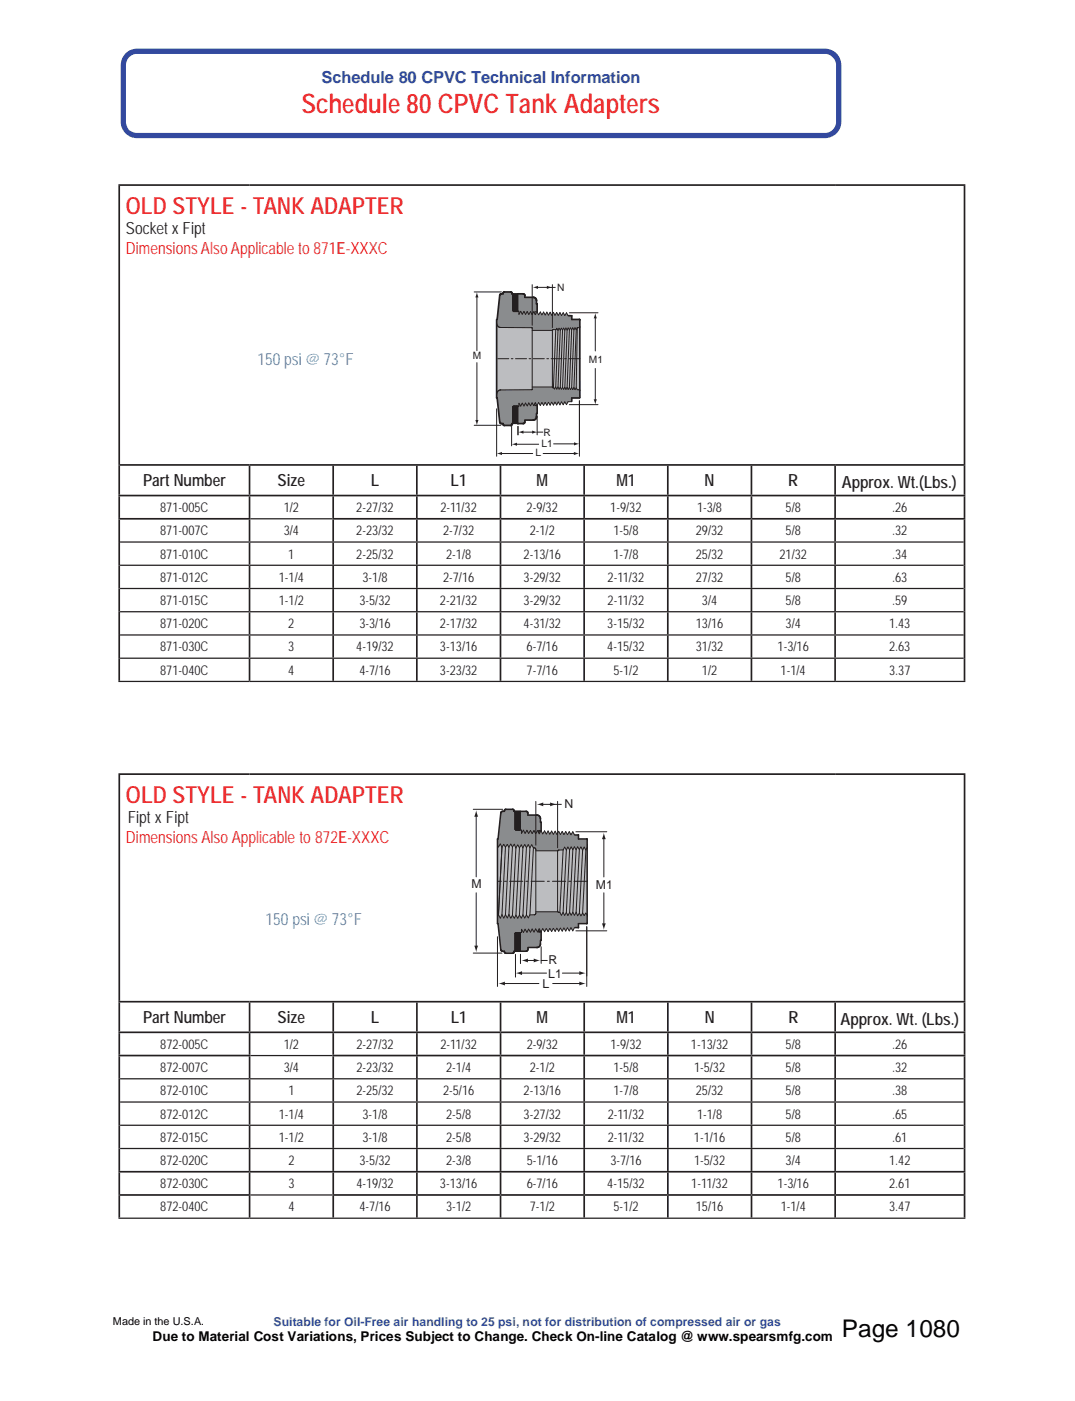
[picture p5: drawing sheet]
<svg xmlns="http://www.w3.org/2000/svg" width="210mm" height="273mm" viewBox="0 0 210 273" stroke-linecap="round" stroke-linejoin="round" font-family="sans-serif">
<path d="M24.5 10.4a3.1 3.1 0 0 1 2.2-.9h134.2a3.2 3.2 0 0 1 2.2 .9l-.8 .8a1.94 1.94 0 0 0-1.4-.7h-134.2a2.12 2.12 0 0 0-1.6 .7zM162.3 11.2l.8-.8a3.3 3.3 0 0 1 .9 2.3v11.1a3.1 3.1 0 0 1-.9 2.2l-.8-.7a2.28 2.28 0 0 0 .7-1.5v-11.1l-.3-1zM24.5 26l.6-.7 .7 .4 .9 .2h134.2l.7-.2 .7-.4 .8 .7a3.2 3.2 0 0 1-2.2 .9h-134.2a3.1 3.1 0 0 1-2.2-.9zM24.5 10.4l.6 .8a2.26 2.26 0 0 0-.5 1.5v11.1l.1 .8 .4 .7-.6 .7a3.1 3.1 0 0 1-1-2.2v-11.1a3.3 3.3 0 0 1 1-2.3z" fill="#33499e"/>
<path d="M23.1 34.1h165.1v205.2h-165.1z" fill="#fff"/>
<g fill="none" stroke="#231f20" stroke-width=".33">
<path d="M23.1 36.1h165.1M23.2 36.2v54.3M188 36.2v54.3M23.1 90.6h165.1M23.1 96.6h165.1M23.2 90.8v5.6M23.2 96.7v4.2M48.6 90.8v5.6M48.6 96.7v4.2M64.9 90.8v5.6M64.9 96.7v4.2M81.3 90.8v5.6"/>
<path d="M81.3 96.7v4.2M97.6 90.8v5.6M97.6 96.7v4.2M113.9 90.8v5.6M113.9 96.7v4.2M130.2 90.8v5.6M130.2 96.7v4.2M146.5 90.8v5.6M146.5 96.7v4.2M162.8 90.8v5.6M162.8 96.7v4.2M188 90.8v5.6"/>
<path d="M188 96.7v4.2M23.1 101.1h25.7M23.2 101.3v31.4M48.6 101.3v4.2M48.6 105.8v4.2M48.6 110.3v4.3M48.6 114.8v4.3M48.6 119.3v4.3M64.8 101.1h123.4M64.9 101.3v4.2M64.9 105.8v4.2M64.9 110.3v4.3"/>
<path d="M64.9 114.8v4.3M64.9 119.3v4.3M81.3 101.3v4.2M81.3 105.8v4.2M81.3 110.3v4.3M81.3 114.8v4.3M81.3 119.3v4.3M97.6 101.3v4.2M97.6 105.8v4.2M97.6 110.3v4.3M97.6 114.8v4.3M97.6 119.3v4.3"/>
<path d="M113.9 101.3v4.2M113.9 105.8v4.2M113.9 110.3v4.3M113.9 114.8v4.3M113.9 119.3v4.3M130.2 101.3v4.2M130.2 105.8v4.2M130.2 110.3v4.3M130.2 114.8v4.3M130.2 119.3v4.3M146.5 101.3v4.2M146.5 105.8v4.2"/>
<path d="M146.5 110.3v4.3M146.5 114.8v4.3M146.5 119.3v4.3M162.8 101.3v4.2M162.8 105.8v4.2M162.8 110.3v4.3M162.8 114.8v4.3M162.8 119.3v4.3M188 101.3v31.4M48.6 123.9v4.3M48.6 128.4v4.3M64.9 123.9v4.3"/>
<path d="M64.9 128.4v4.3M81.3 123.9v4.3M81.3 128.4v4.3M97.6 123.9v4.3M97.6 128.4v4.3M113.9 123.9v4.3M113.9 128.4v4.3M130.2 123.9v4.3M130.2 128.4v4.3M146.5 123.9v4.3M146.5 128.4v4.3M162.8 123.9v4.3"/>
<path d="M162.8 128.4v4.3"/>
</g>
<path d="M23.4 105.6h164.4M23.4 110.2h164.4M23.4 114.7h164.4M23.4 119.2h164.4M48.8 101.1h16M23.1 132.8h165.1M23.4 123.8h164.4M23.4 128.3h164.4" fill="none" stroke="#231f20" stroke-width=".25"/>
<path d="M97.4 57.4l.7-.2v-.3h1.7l.2 .5v3.3h.9v-3.4h1.3l.1 .7h1.9l.4 .5 .1 2.3h-.4l.1 .5 .3-.5 .3 .6 .3-.6 .3 .6 .4-.6 .3 .6 .3-.6 .3 .6 .4-.6 .2 .6 .4-.5 .3 .6 .3-.6 .3 .6 .4-.6 .3 .6 .3-.6 .3 .6 .3-.6 .3 .6 .8 .1v.6h1.5l.1 15.3-.2 .1h-1.4l-.1 .6-.7 .1-.3 .6-.3-.6-.3 .6-.4-.6-.3 .6-.3-.6-.3 .6-.3-.5-.3 .6-.4-.6-.3 .6-.3-.6-.3 .6-.4-.6-.2 .6-.4-.6-.3 .6-.3-.5-.3 .5-.3-.5v.6h.3l-.2 2.5-.6 .3-1.6-.1-.1 .8h-1.3v-3.5h-.9v3.5l-.5 .4-1.3-.1-.2-.4h-.5l-.6-4.9-.1-.1v-15.1l.1-.3z" fill="#bcbdc0"/>
<g fill="#8a8c8e">
<path d="M97.4 57.4l.7-.2v-.3h1.7l.2 .5v3.3h.9v-3.4h1.3l.1 .7h1.9l.4 .5 .1 2.3h-.4l.1 .5 .3-.5 .3 .6 .3-.6 .3 .6 .4-.6 .3 .6 .3-.6 .3 .6 .4-.6 .2 .6 .4-.5 .3 .6 .3-.6 .3 .6 .4-.6 .3 .6 .3-.6 .3 .6 .3-.6 .3 .6 .8 .1v.6h1.5v1.6l-.5 .1-.2 .4-.2-.4-.2 .4-.2-.4-.3 .4-.2-.4-.2 .4-.2-.4-.3 .4-.2-.3-.2 .3-.2-.3-.2 .3-.2-.3-.3 .3-.2-.2-.2 .2-.3-.3-.1 .3-.6-.1-.2 .2-3.9-.1v-.4h-6l-.5-.2-.4-.3v-1l.1-.3z"/>
<path d="M96.8 76.4l.8-.4 6.1-.1 .1-.5h3.8l.5 .4 .2-.4 .3 .4 .2-.3 .2 .3 .2-.3 .2 .3 .3-.3 .2 .4 .2-.4 .2 .4 .2-.4 .3 .4 .2-.4 .2 .4 .2-.4 .2 .4 .3-.3 .2 .4 .2-.4 .3 .4h.4l.1 1.5-.2 .1h-1.4l-.1 .6-.7 .1-.3 .6-.3-.6-.3 .6-.4-.6-.3 .6-.3-.6-.3 .6-.3-.5-.3 .6-.4-.6-.3 .6-.3-.6-.3 .6-.4-.6-.2 .6-.4-.6-.3 .6-.3-.5-.3 .5-.3-.5v.6h.3l-.2 2.5-.6 .3-1.6-.1-.1 .8h-1.3v-3.5h-.9v3.5l-.5 .4-1.3-.1-.2-.4h-.5l-.6-4.9-.1-.1z"/>
</g>
<path d="M113 69.9h-16.2" fill="none" stroke="#221e1f" stroke-width=".19" stroke-dasharray="2.1 .5 .3 .5"/>
<path d="M104.7 56h2.1" fill="none" stroke="#221e1f" stroke-width=".19"/>
<g fill="#221e1f">
<path d="M106.6 55.7l1 .3-1 .3z"/>
<path d="M103.8 56l1.1-.3v.6z"/>
</g>
<path d="M103.7 55.5v7.9M107.7 55.5v8.3M101.8 84.2h2.1M104.7 84.2h1.1" fill="none" stroke="#221e1f" stroke-width=".19"/>
<g fill="#221e1f">
<path d="M103.7 83.9l1.1 .3-1.1 .3z"/>
<path d="M101 84.2l1-.3v.6z"/>
</g>
<path d="M101 83.1v1.7M104.7 81.1v3.7M107.9 86.5h4.2" fill="none" stroke="#221e1f" stroke-width=".19"/>
<path d="M111.9 86.2l1 .3-1 .3z" fill="#221e1f"/>
<path d="M100.6 86.6h4.4" fill="none" stroke="#221e1f" stroke-width=".19"/>
<path d="M99.7 86.6l1.1-.3v.6z" fill="#221e1f"/>
<path d="M112.9 78.1v8.9M101 83.1v1.7M105.9 88.4h6.2" fill="none" stroke="#221e1f" stroke-width=".19"/>
<path d="M111.9 88.1l1 .3-1 .3z" fill="#221e1f"/>
<path d="M97.6 88.4h6.2" fill="none" stroke="#221e1f" stroke-width=".19"/>
<path d="M96.8 88.4l1-.3v.6z" fill="#221e1f"/>
<path d="M96.8 79.7v9.2M112.9 78.1v10.8M116 71.8v6.2" fill="none" stroke="#221e1f" stroke-width=".19"/>
<path d="M115.7 77.8h.7l-.4 1.1z" fill="#221e1f"/>
<path d="M116 61.8v6.6" fill="none" stroke="#221e1f" stroke-width=".19"/>
<path d="M116 61l.4 1h-.7z" fill="#221e1f"/>
<path d="M93 57.8v10.6M111 78.9h5.6M111 61h5.6" fill="none" stroke="#221e1f" stroke-width=".19"/>
<path d="M93 56.9l.3 1.1h-.6z" fill="#221e1f"/>
<path d="M93 70.7v11.4" fill="none" stroke="#221e1f" stroke-width=".19"/>
<path d="M92.7 81.9h.6l-.3 1z" fill="#221e1f"/>
<g fill="none" stroke="#221e1f" stroke-width=".19">
<path d="M92.4 56.9h5.4M99.9 57.3h.2M100 57.3l.9 .9-.9 .9M100 58.4l.9 .9-.9 .9M100 58.5l.9 .9-.9 1M100 58.7l.9 .9-.9 .9M100 58.8l.9 .9-.9 .9M100 59l.9 .9-.7 .7M100 59.1l.9 .9-.6 .6-.3-.2M100.1 57.3l.8 .8-.9 .9M100.2 57.3l-.2 .2 .9 .9-.9 .9 .9 .9-.5 .4-.4-.4M100.2 57.3l.7 .6-.9 .9"/>
<path d="M100.3 57.3l-.3 .3 .9 .9-.9 .9 .9 .9-.3 .4-.6-.6 .9-.9-.9-.9 .9-.9M100.4 57.3l.5 .5-.9 .9M100.5 57.3l.4 .3-.9 1M100.6 57.3l-.6 .6 .9 .9-.9 .9 .9 1-.9-.9 .9-.8M100.7 57.3l.2 .2-.9 .9M100.9 57.3l-.9 .8 .9 .9-.9 .9 .7 .8 .2-.2-.9-.9 .9-.9-.9-.9 .5-.5M100.9 57.3h.1M100.9 57.4l-.1-.1-.8 .8 .9 .8M100.9 57.4l-.2-.1-.7 .7 .9 .9-.9 .9 .9 .9M100.9 57.9l-.6-.6-.3 .3 .9 .8M100.9 57.6l-.3-.3-.6 .5 .9 .9-.9 .9 .9 .9-.1 .2M100.9 58l-.7-.7-.2 .1 .9 .9"/>
<path d="M100.9 57.7l-.5-.4-.4 .4 .9 .9M100.9 57.3h-.9l.9 .8M100.9 59.1l-.9 .9 .7 .7 .2-.3M100.9 59.3l-.9 .8 .5 .5 .4-.3M100.9 59.4l-.9 .9 .4 .3 .5-.5M100.9 59.5l-.9 .9 .2 .2M100.9 60l-.7 .6M100.9 59.8l-.8 .8M100.9 59.7l-.9 .9M100.9 57.3l-.9 .9 .9 .9M100.9 57.4l-.9 .9 .9 .9M100.9 57.6l-.9 .9 .9 .9"/>
<path d="M100.9 57.7l-.9 .9 .9 .9M100.9 57.9l-.9 .9 .9 .9M100.9 58l-.9 .9 .9 .9M100.9 58.2l-.9 .9 .9 .9M100.9 58.3l-.9 .9 .9 .9M100.9 58.5l-.9 .8 .9 .9M100.9 58.6l-.9 .9 .9 .9M101 57.3h-.1M107 56h1.3M96.8 63a.8 .8 0 0 0 .8 .8l6.1 .1v12l-6.1 .1a.8 .8 0 0 0-.8 .8M96.8 62.3h.1M100 79.4l.9 .9-.9 .9"/>
<path d="M100 79.5l.9 .9-.9 1M100 79.3l.9 .9M100 79.3l.9 .9-.9 .9M100 79.2l.9 .9M100.1 79.2l.8 .8-.9 .9M100.1 79.2l.8 .7M100.1 79.2l-.1 .1M100.2 79.2l-.2 .1M100.2 79.2l.7 .7-.9 .9M100.2 79.2l-.2 .2M100.3 79.2l.6 .5-.9 .9M100.4 79.2l-.4 .4"/>
<path d="M100.5 79.2l.4 .4-.9 .9 .9 .9-.9 .9 .3 .3 .6-.7M100.6 79.2l-.6 .6 .9 .9M100.6 79.2l.3 .2-.9 1 .9 .8-.9 1 .4 .4 .5-.5M100.7 79.2l-.7 .6 .9 1-.9 .8 .9 1h-.9M100.7 79.2l.2 .2M100.7 79.2l-.7 .7 .9 .9M100.8 79.2l.1 .1-.9 .9 .9 .9-.9 .9 .6 .6 .3-.4M100.8 79.2l-.8 .8 .9 .9-.9 .9 .8 .8M100.9 79.5l-.3-.3-.6 .5 .9 .9-.9 .9 .9 .9-.2 .2M100.9 79.8l-.6-.6-.3 .3 .9 .9M100.9 79.2v3.3l-.9-.9 .9-.9M100.9 79.2l-.9 .9 .9 .8-.9 1 .7 .7 .2-.3"/>
<path d="M100.9 79.2l-.9 .9 .9 .9-.9 .9 .6 .7M100.9 79.4l-.9 .9 .9 .9-.9 .9 .5 .5M100.9 79.5l-.9 .9 .9 .9M100.9 79.7l-.9 .9 .9 .9M100.9 79.8l-.9 .9 .9 .9M100.9 80l-.9 .8 .9 .9M100.9 79.6l-.5-.4-.4 .4 .9 .9M101.2 61.2h.1M101.2 60.7v.5M101.2 61.2l.3-.5 .3 .5 .3-.5 .3 .6 .4-.6 .3 .6 .3-.6 .3 .6 .4-.5 .3 .5 .3-.5 .3 .5 .3-.5 .3 .6 .4-.6 .3 .6 .3-.6 .3 .6 .3-.5 .3 .5 .4-.5 .3 .5 .3-.5 .3 .6 .4-.6 .3 .6 .3-.6 .3 .6 .3-.5 .3 .5M103.7 64.4h4M103.7 75.4h4"/>
<path d="M104.3 78.6v.5l.4-.1M104.7 60.8h-.4v.4M107.7 64.4v11M107.7 75.4l.4 .4 .2-.4M108.3 75.4l.2 .4 .3-.3M108.3 64.2l-.4 11.4M108.8 64.4l-.5 11M108.8 64.4l-.3-.4-.1 .2h-.6l-.1 .2M108.8 75.5l.2 .3 .2-.3M109.2 64.4l-.4 11.1M109.2 75.5l.2 .4 .3-.4M109.2 64.4l-.2-.4-.2 .4"/>
<path d="M109.7 64.3l-.5 11.2M109.7 75.5l.2 .4 .2-.4M109.7 64.3l-.3-.3-.2 .4M110.1 75.5l.2 .4 .2-.4M110.1 64.3l-.4 11.2M110.1 64.3l-.2-.3-.2 .3M110.5 64.3l-.2-.4-.2 .4M110.5 64.3l-.4 11.2M110.5 75.5l.3 .4 .2-.4M111 75.5l.2 .4 .2-.4M111 64.3l-.2-.4-.3 .4M111 64.3l-.5 11.2"/>
<path d="M111.4 61.5h.1M111.4 75.5l.2 .4 .3-.4M111.4 64.3l-.2-.4-.2 .4M111.4 64.3l-.4 11.2M111.5 78.3h-.8l-.3 .6-.3-.6-.3 .6-.3-.6-.3 .6-.4-.5-.3 .5-.3-.5-.3 .5-.4-.5-.3 .6-.3-.6-.3 .6-.3-.6-.3 .6-.4-.5-.3 .5-.3-.5-.3 .5-.3-.5-.3 .6-.4-.6-.3 .6-.3-.6-.3 .6-.4-.5-.3 .5-.3-.5-.3 .5-.3-.5v.6M111.9 64.3l-.3-.4-.2 .4M111.9 64.3l-.5 11.2M112.3 75.6l.2 .4h.5v.1M112.3 64.3l-.2-.4-.2 .4M112.3 64.3l-.4 11.2M112.5 63.9l-.2 .4M112.5 63.9l-.2 11.7-.2 .3-.2-.4"/>
<path d="M113 77.5l-.1 .1M113 63.7v.1l-.5 .1M92.4 82.9h5.2M99.7 82.8v4.1M100 80.6l.9 .9-1 1.1M100 80.8l.9 .9-.9 .9 .9-1M100 80.9l.9 .9-.7 .8M100 81.1l.9 .9-.6 .6M100 81.2l.9 .9-.4 .5M100 81.3l.9 .9-.3 .4M100.9 81.3l-.9 .9 .3 .4M100.9 81.5l-.9 .9 .2 .2"/>
<path d="M100.9 81.8l-.8 .8-.1-.2M100.9 80.1l-.9 .9 .9 .9M100.9 80.2l-.9 .9 .9 .9M100.9 80.4l-.9 .9 .9 .9M100.9 80.5l-.9 .9 .9 .9M100.9 80.8l-.9 .9 .9 .8"/>
</g>
<path d="M99.9 57.3l-.3-.4h-1.3l-.2 .1v.3l-.6 .1-.6 4.9M100 57.3v3.3l1 .1M100.9 57.3v3.4M101 57.3h1.2l.1 .6h1.6l.5 .2 .2 .3v.8l.1 .1v1.4M96.8 62.3v15.3h.1l.6 4.8 .6 .2v.2l.2 .1h1.4l.1-.3 .2-.1v-3.2l1.1-.1M100.9 79.2v3.3h1.3l.1-.6 2-.1 .3-.4v-.8M104.7 79.1l-.1 1.5M110.8 61.5h.7v.8h1.5v15.2M112.9 77.6h-1.4v.6" fill="none" stroke="#221e1f" stroke-width=".33"/>
<g fill="none" stroke="#231f20" stroke-width=".33">
<path d="M23.1 150.9h165.1M23.3 151v44.1M188 151v44.1M23.1 195.2h165.1M23.3 195.4v5.6M48.7 195.4v5.6M65 195.4v5.6M81.3 195.4v5.6M97.6 195.4v5.6M113.9 195.4v5.6M130.2 195.4v5.6M146.5 195.4v5.6"/>
<path d="M162.8 195.4v5.6M188 195.4v5.6M23.1 205.7h25.7M23.1 201.2h165.1M23.3 205.9v22.3M23.3 201.4v4.2M48.7 201.4v4.2M48.7 205.9v4.2M48.7 210.4v4.3M48.7 214.9v4.3M48.7 219.4v4.3M64.8 205.7h123.4"/>
<path d="M65 205.9v4.2M65 201.4v4.2M65 210.4v4.3M65 214.9v4.3M65 219.4v4.3M81.3 205.9v4.2M81.3 201.4v4.2M81.3 210.4v4.3M81.3 214.9v4.3M81.3 219.4v4.3M97.6 205.9v4.2M97.6 201.4v4.2"/>
<path d="M97.6 210.4v4.3M97.6 214.9v4.3M97.6 219.4v4.3M113.9 205.9v4.2M113.9 201.4v4.2M113.9 210.4v4.3M113.9 214.9v4.3M113.9 219.4v4.3M130.2 205.9v4.2M130.2 201.4v4.2M130.2 210.4v4.3M130.2 214.9v4.3"/>
<path d="M130.2 219.4v4.3M146.5 205.9v4.2M146.5 201.4v4.2M146.5 210.4v4.3M146.5 214.9v4.3M146.5 219.4v4.3M162.8 205.9v4.2M162.8 201.4v4.2M162.8 210.4v4.3M162.8 214.9v4.3M162.8 219.4v4.3M188 201.4v4.2"/>
<path d="M188 205.9v22.3M23.1 232.9h25.7M23.1 228.4h165.1M23.3 233.1v4.2M23.3 228.5v4.2M48.7 224v4.2M48.7 228.5v4.2M48.7 233.1v4.2M64.8 232.9h123.4M65 233.1v4.2M65 224v4.2M65 228.5v4.2"/>
<path d="M81.3 233.1v4.2M81.3 224v4.2M81.3 228.5v4.2M97.6 233.1v4.2M97.6 224v4.2M97.6 228.5v4.2M113.9 233.1v4.2M113.9 224v4.2M113.9 228.5v4.2M130.2 233.1v4.2M130.2 224v4.2M130.2 228.5v4.2"/>
<path d="M146.5 233.1v4.2M146.5 224v4.2M146.5 228.5v4.2M162.8 233.1v4.2M162.8 224v4.2M162.8 228.5v4.2M188 228.5v4.2M188 233.1v4.2"/>
</g>
<path d="M23.4 210.3h164.5M23.4 214.8h164.5M23.4 219.3h164.5M48.8 205.7h16M23.1 237.4h165.1M23.4 223.8h164.5M48.8 232.9h16" fill="none" stroke="#231f20" stroke-width=".25"/>
<path d="M97.7 158.2l.7-.1v-.4h1.7l.1 .4 2.6 .1v.6h2l.5 .5 .2 2.6 .3 .6 .4-.6 .3 .7 .3-.7 .4 .7 .3-.7 .4 .7 .3-.6 .3 .6 .4-.6 .3 .6 .4-.6 .3 .6 .4-.6 .3 .7 .4-.7 .3 .6 .4-.5 .3 .6h.8v.8h1.6v16.5h-1.6v.8h-.8l-.4 .6-.3-.6-.4 .6-.3-.5-.3 .5-.4-.5-.3 .6-.4-.6-.3 .6-.3-.6-.4 .6-.3-.6-.4 .7-.3-.7-.4 .7-.3-.6-.3 .6-.4-.6-.3 .6-.2 2.7a.76 .76 0 0 1-.9 .3h-1.5a.57 .57 0 0 1-.3 .7h-2.4l-.2 .5h-1.6l-.2-.4h-.5l-.7-5.5v-16.4h.1z" fill="#bcbdc0"/>
<g fill="#8a8c8e">
<path d="M97.2 178.3l.3 .6 .4-.6 .3 .6 .3-.6 .4 .6 .3-.6 .4 .6 .3-.5 .3 .5 .4-.5 .3 .5 .4-.5 .3 .5 .3-.6 .4 .6 .3-.6 .4 .6 .3-.6h1l.1-.2v-.4h4.3l.4 .1 .3 .5 .4-.5 .3 .6 .3-.5 .3 .5 .4-.5 .3 .5 .3-.6 .3 .6 .3-.6 .3 .7 .3-.5 .3 .5 .4-.5 .3 .4 .3-.4 .2 .2v1.8h-1.6v.8h-.8l-.4 .6-.3-.6-.4 .6-.3-.5-.3 .5-.4-.5-.3 .6-.4-.6-.3 .6-.3-.6-.4 .6-.3-.6-.4 .7-.3-.7-.4 .7-.3-.6-.3 .6-.4-.6-.3 .6-.2 2.7a.76 .76 0 0 1-.9 .3h-1.5a.57 .57 0 0 1-.3 .7h-2.4l-.2 .5h-1.6l-.2-.4h-.5l-.7-5.5v-1.3z"/>
<path d="M97.7 158.2l.7-.1v-.4h1.7l.1 .4 2.6 .1v.6h2l.5 .5 .2 2.6 .3 .6 .4-.6 .3 .7 .3-.7 .4 .7 .3-.7 .4 .7 .3-.6 .3 .6 .4-.6 .3 .6 .4-.6 .3 .6 .4-.6 .3 .7 .4-.7 .3 .6 .4-.5 .3 .6h.8v.8h1.6l.1 1.8-.3 .4-.3-.6-.3 .6-.3-.6-.4 .5-.3-.5-.3 .5-.3-.5-.3 .5-.4-.5-.3 .5-.3-.5-.3 .5-.3-.5-.3 .6h-.9l-.2 .1h-4.3v-.3l-.4-.3-.3-.6-.4 .6-.3-.6-.4 .6-.3-.6-.4 .6-.3-.5-.3 .5-.4-.6-.3 .6-.4-.7-.3 .6-.3-.6-.4 .6-.3-.5-.4 .5-.3-.5-.3 .5-.4-.6-.3 .6-.2-.3v-1.3h.1z"/>
</g>
<path d="M114.5 171.8h-17.5" fill="none" stroke="#221e1f" stroke-width=".19" stroke-dasharray="2.6 .6 .4 .6"/>
<path d="M107.2 156.8h.3" fill="none" stroke="#221e1f" stroke-width=".19"/>
<path d="M107.2 156.4l1.3 .4-1.3 .3z" fill="#221e1f"/>
<path d="M105.6 156.8h3.8" fill="none" stroke="#221e1f" stroke-width=".19"/>
<path d="M104.6 156.8l1.3-.4v.7z" fill="#221e1f"/>
<path d="M104.4 156.2v8.5M108.7 156.2v9M102.7 187.2h1.6M105.5 187.2h1.2" fill="none" stroke="#221e1f" stroke-width=".19"/>
<g fill="#221e1f">
<path d="M104 186.8l1.3 .4-1.3 .4z"/>
<path d="M101.6 187.2l1.3-.4v.8z"/>
</g>
<path d="M101.5 186v1.8M105.5 184.5v3.3M109.6 189.7h3.6" fill="none" stroke="#221e1f" stroke-width=".19"/>
<path d="M112.9 189.3l1.3 .4-1.3 .3z" fill="#221e1f"/>
<path d="M101.5 189.7h5" fill="none" stroke="#221e1f" stroke-width=".19"/>
<path d="M100.5 189.7l1.3-.4v.7z" fill="#221e1f"/>
<path d="M101.5 186v1.8M107.7 191.7h5.5M114.4 180.6v9.6" fill="none" stroke="#221e1f" stroke-width=".19"/>
<path d="M112.9 191.3l1.3 .4-1.3 .4z" fill="#221e1f"/>
<path d="M98.2 191.7h6.8" fill="none" stroke="#221e1f" stroke-width=".19"/>
<path d="M97.2 191.7l1.2-.4v.8z" fill="#221e1f"/>
<path d="M117.7 174v6.2M97 182.6v9.7M114.4 180.6v11.7" fill="none" stroke="#221e1f" stroke-width=".19"/>
<path d="M117.3 180h.8l-.4 1.2z" fill="#221e1f"/>
<path d="M117.7 163.3v7.6" fill="none" stroke="#221e1f" stroke-width=".19"/>
<path d="M117.7 162.3l.4 1.3h-.8z" fill="#221e1f"/>
<path d="M92.8 158.9v12M112.3 162.1h6M112.3 181.4h6" fill="none" stroke="#221e1f" stroke-width=".19"/>
<path d="M92.8 157.9l.4 1.3h-.8z" fill="#221e1f"/>
<path d="M92.8 174v10.6" fill="none" stroke="#221e1f" stroke-width=".19"/>
<path d="M92.4 184.3h.8l-.4 1.3z" fill="#221e1f"/>
<g fill="none" stroke="#221e1f" stroke-width=".19">
<path d="M92.3 157.7h5.7M100.3 158.1l.1 .1M100.4 158.5l1 1M100.4 159.3l1 .9M100.4 158.1v3.5M100.4 158.9l1 1M100.4 159.7l1 .9M100.4 158.1l1 1M100.6 158.1l-.2 .2 1 .9M100.6 158.1l.8 .8M100.8 158.1l-.4 .4M100.8 158.1l.6 .6"/>
<path d="M100.9 158.1l-.5 .6 1 .9M101 158.1l.4 .4M101.2 158.1l-.8 .8M101.2 158.1l.2 .2M101.3 158.1l-.9 .9 1 1M101.4 158.1h.1M101.4 158.2l-.1-.1-.9 .9 1 .9-1 1 .9 .9 .1-.1-1-1 1-1-1-1 .6-.6 .4 .4M101.4 158.8l-.8-.7-.2 .2 1 1-1 1 1 1-.5 .5-.5-.5 1-1-1-.9 1-1-.3-.3-.7 .7 1 1-1 1 .9 1M101.4 158.1v3.7l-1-1M101.4 158.6l-1 .9 1 1-1 1 .3 .3 .7-.7-1-1 1-.9-1-1 .1-.1 .9 .9-1 1 1 .9-.8 .9M101.4 158.2l-1 1 1 1-1 1 .6 .6 .4-.4M101.4 158.9l-1 .9 1 1"/>
<path d="M101.4 159.6l-1 1M101.4 159.5l-1 1M101.4 158.7l-1 1M101.4 158.2l-1 .9 1 1-1 1 .7 .7 .3-.3-1-1 1-1-1-.9 .5-.5 .5 .5-1 1 1 1-1 .9 .2 .3 .8-.8M101.4 158.5l-1 .9 1 1M101.4 158.9l-1 1 1 1-.9 .8-.1-.1M101.4 159.3l-1 .9 1 1M101.4 159.9l-1 .9M101.4 159.1l-1 1M101.4 158.3l-1 1M101.5 158.1l-.1 .1M97 164.7l.2 .4 .3-.6 .3 .6"/>
<path d="M97.2 178.3l-.2 .4M97.8 165.1l.4-.5 .3 .5 .4-.5 .3 .5M97.8 178.3l-.3 .6-.3-.6M97.8 165.1l-.6 13.2M98.5 178.3l-.3 .6-.4-.6M98.5 165.1l-.7 13.2M99.2 178.2l-.3 .7-.4-.6M99.2 178.2l.4 .8 .3-.6M99.9 165.1l-.3-.6-.4 .6-.7 13.2M99.9 165.1l.3-.6 .4 .8M99.9 165.1l-.7 13.1M100.4 160.1l1 .9"/>
<path d="M100.4 161.6l.2 .2M100.4 161.2l.6 .6 .4-.5-1-.9 1-1-1-1 .3-.3 .7 .7-1 1 1 .9-1 1M100.4 160.4l1 1M100.4 160.6l1 1M100.4 161l.8 .8M100.6 161.8h1.1v.6M100.6 178.4l-.4 .5-.3-.5M101.3 165.2l-.4-.6-.3 .6-.7 13.2M101.3 178.3l-.4 .6-.3-.5M101.3 165.2l-.7 13.2M101.3 165.2l.3-.5 .3 .6M101.4 160.8l-.9 .9"/>
<path d="M101.4 161.6l-.2 .2M101.4 160.7l-1 .9M101.4 161.2l-.6 .6-.4-.4M101.4 160.4l-1 1M101.4 160.3l-1 .9M101.4 160l-1 1M101.7 162.4h.1M101.7 162.4l.3-.6 .4 .6 .3-.6 .3 .6 .4-.5 .3 .6 .4-.6 .3 .6 .4-.6 .3 .6 .4-.6 .3 .6 .4-.6 .3 .6 .3-.5 .4 .6 .3-.6 .4 .6 .3-.6 .3 .6 .4-.6 .3 .6 .4-.6 .3 .6 .4-.5 .3 .6 .4-.6 .3 .6 .4-.6 .3 .6M101.9 178.3l-.3 .6-.3-.6M102.6 165.2l-.3-.6-.4 .6-.6 13.1M102.6 178.3l-.3 .6-.4-.6M102.6 165.2l-.7 13.1"/>
<path d="M102.6 165.2l.4-.6 .3 .6M103.3 165.2l.4-.6 .3 .6 .3 .1 .1 .2v12.5l-.2 .3M103.3 165.2l-.7 13.1M104 165.2l-.7 13.1M104.2 178.3h-.9l-.3 .6-.4-.6M104.4 177.7h4.3M104.4 165.8h4.3M109 165.7l-.3 .2v11.6l.1 .3h.3l.3 .6 .4-.6M109.8 177.8l.3 .6 .3-.5M109.8 165.6l-.7 12.2M110.4 165.7l-.6 12.1M110.4 165.7l-.3-.6-.3 .5-.8 .1"/>
<path d="M111 165.6l-.6 12.3M111 177.8l.3 .6 .4-.6M111 165.6l-.3-.5-.3 .6M111.7 165.6l-.7 12.3-.3 .5-.3-.5M112.3 165.6l-.6 12.2M112.3 177.8l.3 .7 .3-.5M112.3 165.6l-.3-.5-.3 .5-.4-.5-.3 .5M112.9 165.6l-.6 12.2-.3 .6-.3-.6M112.9 165.6l.3-.6 .4 .7M112.9 165.6l-.3-.5-.3 .5M113.6 177.9l.3 .5 .3-.5 .3 .5M113.6 165.7l-.7 12.3"/>
<path d="M114.2 165.7l-.6 12.3-.4 .5-.3-.5M114.5 165.1l-.3 .6-.3-.6-.3 .6M92.3 185.8h5.6M100.4 181.9v3.5M100.4 182.6l1 1M100.4 183.4l1 1M100.4 183.5l1 1M100.4 184.2l1 .9M100.4 184.3l1 1M100.4 182.2l1 1M100.4 183l1 1M100.4 183.2l1 .9"/>
<path d="M100.4 183.8l1 1M100.4 183.9l1 1M100.4 182.2l.5-.5 .5 .6-1 1 1 .9-1 1 .2 .2M100.4 181.9l1 1-1 1 1 .9-.6 .6-.4-.4 1-1M100.4 181.9l1 .9M100.5 181.8l.9 .9-1 1 1 1-.7 .7-.3-.3M100.5 186v4.4M100.5 181.8l.9 .9-1 .9 1 1-.8 .8M100.6 181.8l.8 .8M100.6 181.8l-.2 .1M100.8 181.8l.6 .5-1 1 1 1-1 1 .1 .1 .9-.9M100.8 181.8l-.4 .3 1 1-1 1 1 1-.3 .3-.7-.7"/>
<path d="M100.9 181.7l.5 .5M101 181.7l-.6 .6 1 1-1 1 1 .9-.2 .2-.8-.8 1-1M101 181.7l.4 .4-1 1 1 1-1 .9 .4 .4M101.1 181.7l-.7 .8 1 1-1 .9 1 1v-3.7l-1 1 1 1-1 1 .8 .7M101.2 181.7l.2 .3-1 .9 1 1-1 1 .5 .5 .5-.5M101.4 182.4l-.7-.6-.3 .3 1 .9-1 1 1 1-.4 .4M101.4 182l-.3-.3-.7 .7 1 1M101.4 183l-1-1 .2-.2 .8 .7-1 1 1 .9-1 1 1-1M101.4 185.2l-.3 .2M101.4 183.8l-1 .9M101.4 183l-1 1M101.4 182.8l-1 1"/>
<path d="M101.4 182.2l-1 1M101.4 182l-1 1M101.4 181.8l-1 .8M101.4 184.8l-.7 .6M101.4 181.8l-1 1 1 .9M101.4 184.2l-1 .9M101.4 183.4l-1 .9M101.4 183.2l-1 1M101.4 182.6l-1 1M101.4 182.4l-1 1M101.5 185.4h-.2l-.9-.9 1-1-1-1 .8-.8 .2 .2-1 1 1 .9-1 1 .6 .6M112 180.8l-.3 .6-.4-.6-.3 .6-.4-.6-.3 .7-.4-.6-.3 .6-.4-.6-.3 .6-.4-.6-.3 .6-.3-.6-.4 .6-.3-.5-.4 .6-.3-.6-.3 .6-.4-.6-.3 .6-.4-.6-.3 .6-.4-.6-.3 .6-.4-.5-.3 .6-.4-.6-.3 .6-.3-.6-.4 .6-.3-.6v.6l-1.1 .1"/>
</g>
<path d="M100.3 158.1l-.4-.4h-1.3l-.2 .2-.1 .2-.5 .1-.2 .2-.5 5.1h-.1v16.5h.1l.6 5.2 .6 .2 .1 .3 .2 .1h1.3l.5-.5M100.4 158.1h1M101.5 158.1l1.2 .1 .2 .7h1.8l.4 .2a1.24 1.24 0 0 1 .3 1.1l.1 .1v1.6h-.4v.3M112.1 162.7h.7M112.7 162.7h.1M112.8 162.7v.8l1.7 .1v16.3l-1.7 .1v.8M100.4 185.4h1M105.1 181.3v.3h.4M105.4 183.3a1.24 1.24 0 0 1-.3 1.2l-.4 .2h-1.8l-.2 .6-1.2 .1M105.5 181.6l-.1 1.7M112.8 180.8h-.1M112.8 180.8h-.7" fill="none" stroke="#221e1f" stroke-width=".3"/>
<text font-size="5.2" fill="#ed2024" x="58.8" y="21.9">Schedule 80 CPVC Tank Adapters</text>
<text font-size="4.7" fill="#010202" x="164.1" y="260.6">Page 1080</text>
<g font-size="4.6" fill="#ec2526">
<text x="24.6" y="41.7">OLD STYLE - TANK ADAPTER</text>
<text x="24.6" y="156.5">OLD STYLE - TANK ADAPTER</text>
</g>
<g font-size="3.3" fill="#231f20">
<text x="24.6" y="45.6">Socket x Fipt</text>
<text x="27.9" y="94.8">Part Number</text>
<text x="54.1" y="94.8">Size</text>
<text x="72.3" y="94.8">L</text>
<text x="87.8" y="94.8">L1</text>
<text x="104.6" y="94.8">M</text>
<text x="120.2" y="94.8">M1</text>
<text x="137.4" y="94.8">N</text>
<text x="153.7" y="94.8">R</text>
<text x="164.1" y="95.1">Approx. Wt.(Lbs.)</text>
<text x="24.9" y="160.4">Fipt x Fipt</text>
<text x="27.9" y="199.4">Part Number</text>
<text x="54.1" y="199.4">Size</text>
<text x="72.3" y="199.4">L</text>
<text x="87.9" y="199.4">L1</text>
<text x="104.6" y="199.4">M</text>
<text x="120.2" y="199.4">M1</text>
<text x="137.4" y="199.4">N</text>
<text x="153.7" y="199.4">R</text>
<text x="163.8" y="199.7">Approx. Wt. (Lbs.)</text>
</g>
<g font-size="3.3" fill="#ec2526">
<text x="24.6" y="49.5">Dimensions Also Applicable to 871E-XXXC</text>
<text x="24.6" y="164.3">Dimensions Also Applicable to 872E-XXXC</text>
</g>
<g font-size="3.3" fill="#29abe2">
<text x="50.2" y="71.1">150 psi @ 73°F</text>
<text x="51.8" y="180.3">150 psi @ 73°F</text>
</g>
<text font-size="3.2" fill="#314ba0" x="62.7" y="16.1">Schedule 80 CPVC Technical Information</text>
<g font-size="2.6" fill="#231f20">
<text x="31.2" y="99.8">871-005C</text>
<text x="55.3" y="99.8">1/2</text>
<text x="69.5" y="99.8">2-27/32</text>
<text x="85.8" y="99.8">2-11/32</text>
<text x="102.7" y="99.8">2-9/32</text>
<text x="119" y="99.8">1-9/32</text>
<text x="135.9" y="99.8">1-3/8</text>
<text x="153.1" y="99.8">5/8</text>
<text x="173.9" y="99.8">.26</text>
<text x="31.2" y="104.3">871-007C</text>
<text x="55.3" y="104.3">3/4</text>
<text x="69.5" y="104.3">2-23/32</text>
<text x="86.4" y="104.3">2-7/32</text>
<text x="103.3" y="104.3">2-1/2</text>
<text x="119.6" y="104.3">1-5/8</text>
<text x="135.6" y="104.3">29/32</text>
<text x="153.1" y="104.3">5/8</text>
<text x="173.9" y="104.3">.32</text>
<text x="31.2" y="108.9">871-010C</text>
<text x="31.2" y="113.4">871-012C</text>
<text x="54.3" y="113.4">1-1/4</text>
<text x="56.2" y="108.9">1</text>
<text x="69.5" y="108.9">2-25/32</text>
<text x="70.6" y="113.4">3-1/8</text>
<text x="86.4" y="113.4">2-7/16</text>
<text x="87" y="108.9">2-1/8</text>
<text x="102.1" y="113.4">3-29/32</text>
<text x="102.1" y="108.9">2-13/16</text>
<text x="118.4" y="113.4">2-11/32</text>
<text x="119.6" y="108.9">1-7/8</text>
<text x="135.6" y="113.4">27/32</text>
<text x="135.6" y="108.9">25/32</text>
<text x="151.9" y="108.9">21/32</text>
<text x="153.1" y="113.4">5/8</text>
<text x="173.9" y="113.4">.63</text>
<text x="173.9" y="108.9">.34</text>
<text x="31.2" y="117.9">871-015C</text>
<text x="54.3" y="117.9">1-1/2</text>
<text x="70.1" y="117.9">3-5/32</text>
<text x="85.8" y="117.9">2-21/32</text>
<text x="102.1" y="117.9">3-29/32</text>
<text x="118.4" y="117.9">2-11/32</text>
<text x="136.8" y="117.9">3/4</text>
<text x="153.1" y="117.9">5/8</text>
<text x="173.9" y="117.9">.59</text>
<text x="31.2" y="122.4">871-020C</text>
<text x="56.2" y="122.4">2</text>
<text x="70.1" y="122.4">3-3/16</text>
<text x="85.8" y="122.4">2-17/32</text>
<text x="102.1" y="122.4">4-31/32</text>
<text x="118.4" y="122.4">3-15/32</text>
<text x="135.6" y="122.4">13/16</text>
<text x="153.1" y="122.4">3/4</text>
<text x="173.3" y="122.4">1.43</text>
<text x="31.2" y="127">871-030C</text>
<text x="31.2" y="131.5">871-040C</text>
<text x="56.2" y="127">3</text>
<text x="56.2" y="131.5">4</text>
<text x="69.5" y="127">4-19/32</text>
<text x="70.1" y="131.5">4-7/16</text>
<text x="85.8" y="127">3-13/16</text>
<text x="85.8" y="131.5">3-23/32</text>
<text x="102.7" y="127">6-7/16</text>
<text x="102.7" y="131.5">7-7/16</text>
<text x="118.4" y="127">4-15/32</text>
<text x="119.6" y="131.5">5-1/2</text>
<text x="135.6" y="127">31/32</text>
<text x="136.8" y="131.5">1/2</text>
<text x="151.6" y="127">1-3/16</text>
<text x="152.2" y="131.5">1-1/4</text>
<text x="173.3" y="127">2.63</text>
<text x="173.3" y="131.5">3.37</text>
<text x="31.2" y="204.4">872-005C</text>
<text x="31.2" y="208.9">872-007C</text>
<text x="55.3" y="204.4">1/2</text>
<text x="55.3" y="208.9">3/4</text>
<text x="69.5" y="204.4">2-27/32</text>
<text x="69.5" y="208.9">2-23/32</text>
<text x="85.8" y="204.4">2-11/32</text>
<text x="87" y="208.9">2-1/4</text>
<text x="102.7" y="204.4">2-9/32</text>
<text x="103.3" y="208.9">2-1/2</text>
<text x="119" y="204.4">1-9/32</text>
<text x="119.6" y="208.9">1-5/8</text>
<text x="134.7" y="204.4">1-13/32</text>
<text x="135.3" y="208.9">1-5/32</text>
<text x="153.1" y="204.4">5/8</text>
<text x="153.1" y="208.9">5/8</text>
<text x="173.9" y="204.4">.26</text>
<text x="173.9" y="208.9">.32</text>
<text x="31.2" y="213.5">872-010C</text>
<text x="56.2" y="213.5">1</text>
<text x="69.5" y="213.5">2-25/32</text>
<text x="86.4" y="213.5">2-5/16</text>
<text x="102.1" y="213.5">2-13/16</text>
<text x="119.6" y="213.5">1-7/8</text>
<text x="135.6" y="213.5">25/32</text>
<text x="153.1" y="213.5">5/8</text>
<text x="173.9" y="213.5">.38</text>
<text x="31.2" y="218">872-012C</text>
<text x="54.4" y="218">1-1/4</text>
<text x="70.7" y="218">3-1/8</text>
<text x="87" y="218">2-5/8</text>
<text x="102.1" y="218">3-27/32</text>
<text x="118.5" y="218">2-11/32</text>
<text x="135.9" y="218">1-1/8</text>
<text x="153.1" y="218">5/8</text>
<text x="173.9" y="218">.65</text>
<text x="31.2" y="222.5">872-015C</text>
<text x="31.2" y="227.1">872-020C</text>
<text x="54.4" y="222.5">1-1/2</text>
<text x="56.2" y="227.1">2</text>
<text x="70.1" y="227.1">3-5/32</text>
<text x="70.7" y="222.5">3-1/8</text>
<text x="87" y="222.5">2-5/8</text>
<text x="87" y="227.1">2-3/8</text>
<text x="102.1" y="222.5">3-29/32</text>
<text x="102.7" y="227.1">5-1/16</text>
<text x="118.5" y="222.5">2-11/32</text>
<text x="119" y="227.1">3-7/16</text>
<text x="135.3" y="222.5">1-1/16</text>
<text x="135.3" y="227.1">1-5/32</text>
<text x="153.1" y="222.5">5/8</text>
<text x="153.1" y="227.1">3/4</text>
<text x="173.3" y="227.1">1.42</text>
<text x="173.9" y="222.5">.61</text>
<text x="31.2" y="231.6">872-030C</text>
<text x="56.2" y="231.6">3</text>
<text x="69.5" y="231.6">4-19/32</text>
<text x="85.8" y="231.6">3-13/16</text>
<text x="102.7" y="231.6">6-7/16</text>
<text x="118.4" y="231.6">4-15/32</text>
<text x="134.8" y="231.6">1-11/32</text>
<text x="151.6" y="231.6">1-3/16</text>
<text x="173.3" y="231.6">2.61</text>
<text x="31.2" y="236.1">872-040C</text>
<text x="56.2" y="236.1">4</text>
<text x="70.1" y="236.1">4-7/16</text>
<text x="87" y="236.1">3-1/2</text>
<text x="103.3" y="236.1">7-1/2</text>
<text x="119.6" y="236.1">5-1/2</text>
<text x="135.6" y="236.1">15/16</text>
<text x="152.2" y="236.1">1-1/4</text>
<text x="173.3" y="236.1">3.47</text>
</g>
<text font-size="2.6" fill="#010202" x="29.7" y="261.4">Due to Material Cost Variations, Prices Subject to Change. Check On-line Catalog @ www.spearsmfg.com</text>
<g font-size="2.4" fill="#221e1f">
<text x="110" y="157.4">N</text>
<text x="91.9" y="173">M</text>
<text x="116.2" y="173.2">M1</text>
<text x="106.9" y="190.5">L1</text>
<text x="107" y="188">R</text>
<text x="105.7" y="192.5">L</text>
</g>
<text font-size="2.4" fill="#3953a4" x="53.3" y="258.5">Suitable for Oil-Free air handling to 25 psi, not for distribution of compressed air or gas</text>
<text font-size="2.1" fill="#010202" x="22" y="258.2">Made in the U.S.A.</text>
<g font-size="2" fill="#221e1f">
<text x="108.6" y="56.6">N</text>
<text x="92.2" y="70">M</text>
<text x="114.8" y="70.8">M1</text>
<text x="104.4" y="88.9">L</text>
<text x="105.6" y="87.2">L1</text>
<text x="105.9" y="85">R</text>
</g>
</svg>
